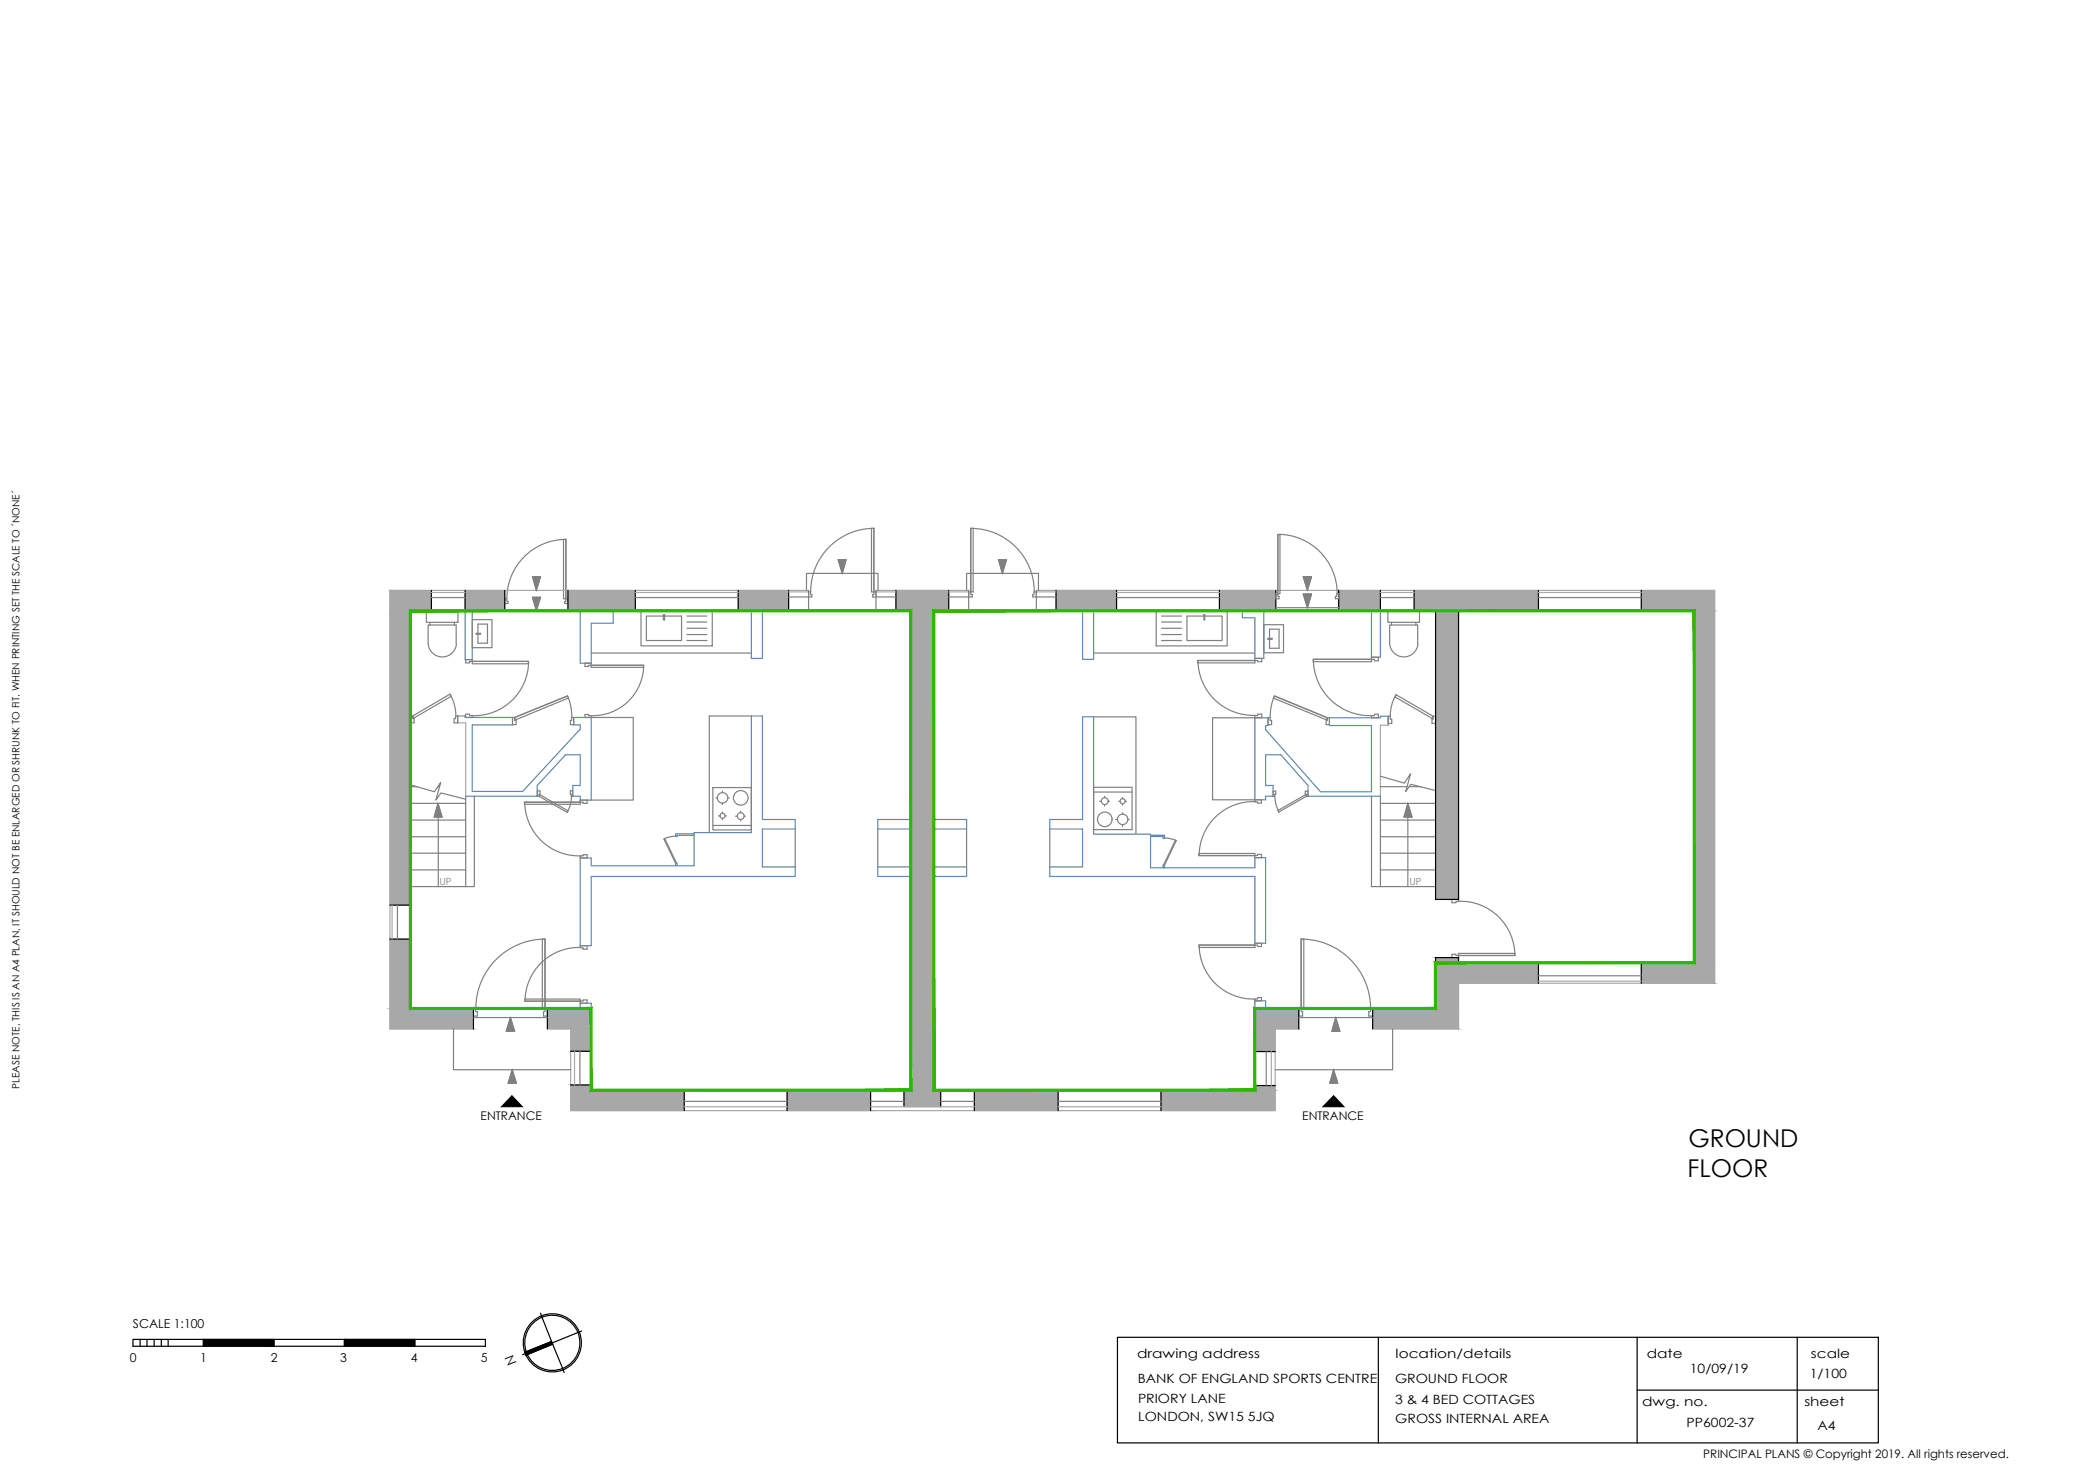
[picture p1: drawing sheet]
<svg xmlns="http://www.w3.org/2000/svg" width="297mm" height="210mm" viewBox="0 0 297 210" stroke-linecap="round" stroke-linejoin="round" font-family="sans-serif">
<!-- layer: BLOCKS -->
<g fill="none" stroke="#808080" stroke-width=".17">
<path d="M80 76.6h.3v8.4h-.3zM80.3 76.6v8.4M80.4 76.6a8.4 8.4 0 0 0-8.4 8.4M123.7 75h.4v9h-.4zM124.1 75v9M124.1 75a9 9 0 0 0-9 9M137.8 75h.4v9h-.4zM137.8 75v9M137.9 75a9 9 0 0 1 9 9M181.4 75.9h.3v8.4h-.3zM181.4 75.9v8.4M181.5 75.8a8.4 8.4 0 0 1 8.4 8.4"/>
<path d="M60.5 86.7h4.5v1.6h-4.5zM61 88.3v.4h3.5v-.4M61 88.7h-.2v2.7a2.01 2.01 0 0 0 2 1.8 2.01 2.01 0 0 0 2-1.8M63.9 98.5l.6 1.5 .2 1.6M64.5 88.7h.3v2.7M66.1 93.6h1v.3h-.4v.2h-.6zM67.1 93.9h7.9v.3h-7.9zM67.1 87.9h2.7v4h-2.7zM67.1 93.9h7.9M67.6 89.9h.6v.1h-.6zM67.9 89.9v-1.3h1.3v2.7h-1.3v-1.3M71.7 85h.3v.4h.1v.3h-.4z"/>
<path d="M75.1 93.9a7.7 7.7 0 0 1-8 7.7M80.3 85h.3v.7h-.4v-.3h.1zM80.6 98.8l-7.5 3 .1 .4 7.5-3.1-.1-.3-7.5 3M80.6 98.7l.4 1.5 .2 1.6M83.1 94.1h.8v.3h-.3v.2h-.5zM83.9 94.4h7.5v.3h-7.5zM83.9 94.4h7.5M91 86.7h10.1v5h-10.1zM91.4 94.4a7.2 7.2 0 0 1-7.5 7.2M94.2 87.4h-2.4v3.5h5v-3.5h-2.4M94.2 87.2h.2v.8h-.2zM97.5 87.4h2.9"/>
<path d="M97.5 90.1h2.9M97.5 89.2h2.9M97.5 90.9h2.9M97.5 88.3h2.9M114.8 84h.3v.4h.2v.3h-.5zM124.1 84h.3v.7h-.5v-.3h.2zM137.5 84h.3v.4h.2v.3h-.5zM146.8 84h.4v.7h-.6v-.3h.2zM155.3 92.7h22.9M164.2 86.7h10v5h-10zM164.9 87.4h2.9M164.9 90.1h2.9"/>
<path d="M164.9 89.2h2.9M164.9 90.9h2.9M164.9 88.3h2.9M170.1 93.7h8.1v.4h-8.1zM170.1 93.7h8.1M170.1 93.7a7.9 7.9 0 0 0 8.1 7.8M170.9 87.4h-2.4v3.5h5v-3.5h-2.4M170.9 87.2h.2v.8h-.2zM178.2 93.4h1v.5h-.6v-.2h-.4zM179.5 88.7h2.7v3.9h-2.7zM180 90.6h.6v.1h-.6zM180.3 90.6v-1.3h1.3v2.7h-1.3v-1.3"/>
<path d="M180.9 98.8l-.4 1.5-.2 1.5M181 98.8l7.5 3.1-.2 .3-7.5-3.1 .2-.3 7.5 3.1M181.1 84.3h.3v.3h.2v.4h-.5zM186.5 93.6h8.2v.3h-8.2zM186.5 93.6h8.2M186.5 93.6a8 8 0 0 0 8.3 8M189.8 84.3h.3v.7h-.5v-.4h.2zM194.7 93.3h1v.5h-.5v-.2h-.5zM197.1 86.7h4.4v1.6h-4.4zM197.6 88.3v.4h3.4v-.4M197.6 88.7h-.3v2.7a2.01 2.01 0 0 0 2 1.8 2.01 2.01 0 0 0 2-1.8M198.2 98.6l-.6 1.5-.2 1.5"/>
<path d="M198.2 98.6l5.3 3.1-.2 .3-5.2-3.1zM201 88.7h.3v2.7M58.3 101.6h.3v.4h.2v.6h-.5zM58.6 101.6l5.3-3.1 .2 .3-5.3 3.1zM64.7 101.6h.3v1h-.5v-.6h.2zM66.1 101.4h.6v.2h.4v.2h-1zM72.8 101.8h.3v.4h.2v.6h-.5zM74.5 113.8h7.9v.3h-7.9M74.5 113.8h7.9M74.5 113.8v.3M74.5 113.8a7.7 7.7 0 0 0 7.9 7.7M76.3 112.2h.4v.5h-.2v.3h-.2z"/>
<path d="M76.7 112.8l3.9 2.3-.1 .2-4-2.3zM81 112.2h.3v.8h-.2v-.3h-.1zM81.2 113l-.3 1.4-.4 .9M81.2 101.8h.2v1h-.4v-.6h.2zM82.4 113.6h1v.4h-.6v-.2h-.4zM83.9 101.8h6v11.8h-6M83.9 101.6h-.3v-.2h-.5v.4h.8M83.9 101.6v.2M94.3 119.1h.1l1.7 3.4h-.2zM95.9 118.7l-.8 .1-.8 .2M101.2 111.8h5.5v6h-5.5zM101.2 117.2h5.5"/>
<path d="M101.6 113.3h.3M102 115.8h.2M102.6 112.3v.2M102.6 114v.2M102.6 115.2v.3M102.6 116.2v.1M103 115.8h.2M103.3 113.3h.2M104.4 115.8h.2M105.2 115.1v.2M105.2 116.3v.2M105.6 115.8h.2"/>
<path d="M106.7 101.6h-6v16.6M112.9 117.7v5.3M124.6 117.7v5.3M137.2 117.7v5.3M149.1 117.7v5.3M155.3 101.7h6v16.7M155.3 111.7h5.4v6h-5.4zM155.3 112.4h5.4M156.1 113.7h.2M156.8 113v.2M156.8 114.2v.2M157.3 113.7h.2"/>
<path d="M158.4 116.3h.2M158.8 113.7h.2M159.4 113.2v.2M159.4 114.1v.2M159.4 115.3v.2M159.4 117.1v.2M159.7 113.7h.2M160.1 116.3h.2M165.4 118.9l.8 .1 .8 .3M166.9 119.3h.1l-1.6 3.5-.2-.1zM178.2 101.6h.4v-.2h.6v.5h-1zM178.2 101.9h-6v11.6h6"/>
<path d="M178.2 113.5h.9v.5h-.5v-.2h-.4zM178.2 113.8a7.7 7.7 0 0 0-7.9 7.6M180 101.9h.3v.3h.3v.6h-.6zM180.8 112.3h.3v.4h-.1v.3h-.2zM181 113l.2 1.4 .4 .8M181.4 115l4-2.2 .1 .2-3.9 2.2zM185.3 112.3h.4v.7h-.2v-.3h-.2zM188.5 101.9h.3v.9h-.5v-.6h.2zM194.7 101.6h.5v-.2h.5v.5h-1zM197.1 101.7h.3v.4h.2v.6h-.5zM203.5 101.7h.3v1h-.5v-.6h.2zM77 133.3h.4v9.8h-.4z"/>
<path d="M77.4 133.3v9.8M77.4 133.3a9.8 9.8 0 0 0-9.8 9.8M82.4 134.2h1v.5h-.6v-.2h-.4zM82.4 121.5h.4v-.2h.6v.5h-1zM82.4 134.5a7.6 7.6 0 0 0-7.9 7.6M170.2 121.4h8M170.2 121.1v.3M170.3 134.1h7.9v.4h-7.9zM170.3 121.1h7.9v.3h-8M170.3 134.1h7.9M170.3 134.1a7.7 7.7 0 0 0 7.9 7.7M178.2 133.9h.9v.4h-.5v-.2h-.4z"/>
<path d="M178.2 121.4h.4v-.1h.5v.4h-.9zM184.7 133.3h.4v9.8h-.4zM184.7 133.3v9.8M184.8 133.3a9.8 9.8 0 0 1 9.8 9.8M206.2 135.4h.5v.2h.4v.3h-.9zM206.2 127.6h.9v.3h-.4v.2h-.5zM207.1 135.3h8v.3h-8zM207.1 135.6h8M207.1 127.9a7.7 7.7 0 0 1 8 7.7M67.2 143.1h.3v.5h.3v.6h-.6zM74.5 141.8h7.9v.3h-7.9zM74.5 142.1h7.9"/>
<path d="M77.4 143.1h.3v1.1h-.5v-.6h.2zM82.4 142.1h.4v-.2h.6v.5h-1zM178.2 141.8h.4v-.2h.5v.4h-.9zM184.4 143.1h.3v.5h.3v.6h-.6zM194.6 143.1h.3v1.1h-.5v-.6h.2z"/>
<circle cx="102.6" cy="115.8" r=".36"/>
<circle cx="102.6" cy="113.2" r=".74"/>
<circle cx="105.2" cy="115.8" r=".49"/>
<circle cx="105.2" cy="113.2" r="1.04"/>
<circle cx="156.9" cy="116.3" r="1.04"/>
<circle cx="156.9" cy="113.7" r=".49"/>
<circle cx="159.4" cy="116.3" r=".74"/>
<circle cx="159.4" cy="113.7" r=".36"/>
</g>
<!-- layer: Whatch -->
<g fill="#a8a8a8" stroke="#a8a8a8" stroke-width=".14">
<path d="M233 83.8l10.5 2.9v-2.9zM233 83.8l10.5 2.9h-10.5z"/>
<path d="M200.8 83.8l17.6 2.9v-2.9zM200.8 83.8l17.6 2.9h-17.6z"/>
<path d="M190.1 83.8l5.9 2.9v-2.9zM190.1 83.8l5.9 2.9h-5.9z"/>
<path d="M173.1 83.8l8 2.9v-2.9zM173.1 83.8l8 2.9h-8z"/>
<path d="M149.9 83.8l8.6 2.9v-2.9zM149.9 83.8l8.6 2.9h-8.6z"/>
<path d="M127.2 83.8l7.5 2.9v-2.9zM127.2 83.8l7.5 2.9h-7.5z"/>
<path d="M104.8 83.8l7.2 2.9v-2.9zM104.8 83.8l7.2 2.9h-7.2z"/>
<path d="M80.6 83.8l9.6 2.9v-2.9zM80.6 83.8l9.6 2.9h-9.6z"/>
<path d="M66 83.8l5.7 2.9v-2.9zM66 83.8l5.7 2.9h-5.7z"/>
<path d="M55.4 83.8l5.9 2.9v-2.9zM55.4 83.8l5.9 2.9h-5.9z"/>
<path d="M203.8 86.7l3.3 40.9v-40.9zM203.8 86.7l3.3 40.9h-3.3z"/>
<path d="M55.4 86.7l2.9 41.8v-41.8zM55.4 86.7l2.9 41.8h-2.9z"/>
<path d="M240.5 86.7l3 49.9v-49.9zM240.5 86.7l3 49.9h-3z"/>
<path d="M203.8 135.9l3.3 .7v-.7zM203.8 135.9l3.3 .7h-3.3z"/>
<path d="M233 136.6l10.5 2.9v-2.9zM233 136.6l10.5 2.9h-10.5z"/>
<path d="M203.8 136.6l14.6 2.9v-2.9zM203.8 136.6l14.6 2.9h-14.6z"/>
<path d="M203.8 139.5l3.3 3.6v-3.6zM203.8 139.5l3.3 3.6h-3.3z"/>
<path d="M55.4 133.3l2.9 9.8v-9.8zM55.4 133.3l2.9 9.8h-2.9z"/>
<path d="M194.9 143.1l12.2 2.9v-2.9zM194.9 143.1l12.2 2.9h-12.2z"/>
<path d="M178.2 143.1l6.2 2.9v-2.9zM178.2 143.1l6.2 2.9h-6.2z"/>
<path d="M77.7 143.1l6.2 2.9v-2.9zM77.7 143.1l6.2 2.9h-6.2z"/>
<path d="M55.4 143.1l11.8 2.9v-2.9zM55.4 143.1l11.8 2.9h-11.8z"/>
<path d="M81 146l2.9 3.2v-3.2zM81 146l2.9 3.2h-2.9z"/>
<path d="M178.2 146l2.9 3.2v-3.2zM178.2 146l2.9 3.2h-2.9z"/>
<path d="M178.2 154.1l2.9 .6v-.6zM178.2 154.1l2.9 .6h-2.9z"/>
<path d="M129.3 86.7l3.3 68v-68zM129.3 86.7l3.3 68h-3.3z"/>
<path d="M81 154l2.9 .7v-.7zM81 154l2.9 .7h-2.9z"/>
<path d="M128.4 154.7l5.2 2.4v-2.4zM128.4 154.7l5.2 2.4h-5.2z"/>
<path d="M164.8 154.7l16.3 2.9v-2.9zM164.8 154.7l16.3 2.9h-16.3z"/>
<path d="M138.3 154.7l11.9 2.9v-2.9zM138.3 154.7l11.9 2.9h-11.9z"/>
<path d="M111.8 154.7l11.8 2.9v-2.9zM111.8 154.7l11.8 2.9h-11.8z"/>
<path d="M81 154.7l16.2 2.9v-2.9zM81 154.7l16.2 2.9h-16.2z"/>
</g>
<!-- layer: WALLS -->
<g fill="none" stroke="#000" stroke-width=".17">
<path d="M61.3 83.8v2.9h-3v41.8h-2.9M66 83.8v2.9h5.7v-2.9M80.6 83.8v2.9h9.6v-2.9M104.8 83.8v2.9h7.2v-2.9M127.2 83.8v2.9h2.1v68h-.9v2.4M134.7 83.8v2.9h-2.1v68h1v2.4M149.9 83.8v2.9h8.6v-2.9M173.1 83.8v2.9h8v-2.9M190.1 83.8v2.9h5.9v-2.9M200.8 83.8v2.9h3v40.9h3.3v-40.9h11.3v-2.9M233 83.8v2.9h7.5v49.9h-7.5v2.9M55.4 133.3h2.9v9.8h8.9v2.9"/>
<path d="M218.4 139.5v-2.9h-11.3v-.7h-3.3v7.2h-8.9v2.9M77.7 146v-2.9h6.2v6.1h-2.9M81 154h2.9v.7h13.3v2.9M111.8 157.6v-2.9h11.8v2.9M138.3 157.6v-2.9h11.9v2.9M181.1 154.1h-2.9v.6h-13.4v2.9M184.4 146v-2.9h-6.2v6.1h2.9M68.9 190.1v1M74.6 192.1l-.4 .1M76.8 186.4l.1 .3M80 194.4l.1 .4M82.6 188.9l-.3 .1"/>
<path d="M158.7 189.8h108v15h-108zM195.7 189.8v15M232.5 189.8v15M232.5 197.3h34.2M255.2 189.8v15"/>
</g>
<!-- layer: Whatch -->
<g fill="none" stroke="#a8a8a8" stroke-width=".17">
<path d="M61.3 84.1h4.7M90.2 84.1h14.6M112 84h2.8M114.8 83.8h-59.4v62.2h11.8M124.4 83.8h13.1M124.4 84h2.8M134.7 84h2.8M147.2 83.8h96.3v55.7h-36.4v6.5h-12.2M147.2 84h2.7M158.5 84.1h14.6M196 84.1h4.8M218.4 84.1h14.6"/>
<path d="M65 102.6h1.1v10.4M197.1 102.9h-1.1v10.1M55.7 128.5v4.8M218.4 139.2h14.6M77.7 146h3.3v11.6h100.1v-11.6h3.3M81.6 149.2v4.8M97.2 157.1h14.6M123.6 157.1h14.7M150.2 157.1h14.6M180.5 149.2v4.9"/>
</g>
<!-- layer: Partitions -->
<g fill="none" stroke="#5c8ab8" stroke-width=".17">
<path d="M66 86.7v6.9h1.1v-6.9M82.4 86.7v7.4h1.5v-5.7h3.2v-1.7M106.7 86.7v6.7h1.5v-6.7M153.7 86.7v6.9h1.6v-6.9M176.4 86.7v1h1.8v5.7h1.3v-6.7M194.7 86.7v6.6h1.3v-6.6M65 102.6v-1h1v.2h6.8v1.1h-5.7v9.4h7.1l8.2-8.8v-.6h-1v-1.1h2.5v11.8h-1.5v-.6h-1.1v-1.5h1.1v-4.4h-2.1l-4 4.4v1.5h-10.2M98.6 118.3h-2.7v.4h.2v-.2h2.5M129.3 116.3h-4.7v1.4h4.7M132.6 116.3h4.6v1.4h-4.6M153.7 101.7h1.6v16.7h8.1v4.8h14.8v-1.5h1.5v12.2h-1.5v-9.5h-29.1v-1.4h4.6v-5.3h-4.6v-1.4h4.6zM163.4 118.5h2v.5h-.3v-.3h-1.7"/>
<path d="M197.1 102.9v-1.2h-1.1v.2h-7.2v1.1h5.9v9.4h-7.2l-7.8-8.8v-.6h.3v-1.1h-1.8v11.6h1.5v-.5h1.1v-1.5h-1.1v-4.4h2.2l3.8 4.4v1.5h10.3M82.4 121.8h1.5v1.1h14.7v-4.7h8.1v-16.6h1.5v14.7h4.7v1.4h-4.7v5.3h4.7v1.4h-29v9.8h-1.5zM95.9 122.9v-.4h.2v.4M129.3 123h-4.7v1.4h4.7M132.6 123h4.6v1.4h-4.6M165.1 123.2v-.4h.3v.4M82.4 143.1v-.7h1.5v.7M178.2 143.1v-1.1h1.5v1.1"/>
</g>
<!-- layer: Stairs -->
<g fill="none" stroke="#808080" stroke-width=".17">
<path d="M119 79.4h1.1l-.5 2zM141.8 79.4h1.1l-.6 2zM71.7 86.7h8.9M75.6 84.8h1.2l-.6 1.9zM75.6 81.8h1.2l-.6 2zM114.5 83.8v-2.4h10.2v2.4M137.2 83.8v-2.4h10.2v2.4M181.1 86.2h9M185 84.3h1.2l-.6 1.9zM185 81.8h1.2l-.6 2zM58.3 111.4l3.4 1 .9-1.3-.7 2.5 .7-1.1 3.5 .9M58.3 118.8h7.8"/>
<path d="M58.3 116.4h7.8M58.3 114h7.8M58.3 111.6h.9M62.1 111.6h.3M62.2 114l.6 2h-1.2zM62.2 116v9.8M66.1 113v12.8M67.4 113v12.8h-1.3M194.7 113v12.8h9.1M196 110.2l3.4 .9 .9-1.3-.7 2.5 .7-1 3.5 .9M196 118.8h7.8M196 116.4h7.8"/>
<path d="M196 114h7.8M196 111.6h3.8M196 113v12.8M199.9 114l.6 2h-1.2zM199.9 116v9.8M200.1 111.6h1.7M58.3 125.8h7.8M58.3 123.5h7.8M58.3 121.1h7.8M196 123.5h7.8M196 121.1h7.8M64.4 146v5.8h16.6"/>
<path d="M67.2 144.4h10.5M72.5 144.4l.6 2h-1.2zM72.7 151.8l.6 1.9h-1.2zM184.4 144.4h10.5M189.4 151.8l.5 1.9h-1.1zM189.7 144.4l.5 2h-1.1zM197.7 146v5.8h-16.6"/>
</g>
<!-- layer: Window -->
<g fill="none" stroke="#808080" stroke-width=".17">
<path d="M61.3 84.8h4.7M61.3 86.7h4.7M83.9 92.7h22.8M90.2 84.8h14.6M90.2 86.7h14.6M112 84.7h2.8M114.8 83.8v2.9h-2.8M124.4 83.8v2.9h2.8M124.4 84.7h2.8M134.7 84.7h2.8M137.5 83.8v2.9h-2.8M147.2 83.8v2.9h2.7"/>
<path d="M147.2 84.7h2.7M158.5 84.8h14.6M158.5 86.7h14.6M196 84.8h4.8M196 86.7h4.8M218.4 84.8h14.6M218.4 86.7h14.6M56.4 128.5v4.8M58.3 128.5v4.8M218.4 138.5h14.6M218.4 136.6h14.6M82.3 149.2v4.8"/>
<path d="M83.9 149.2v4.8M97.2 154.7h14.6M97.2 156.3h14.6M123.6 154.7h4.8M123.6 156.3h4.8M133.6 154.7h4.7M133.6 156.3h4.7M150.2 154.7h14.6M150.2 156.3h14.6M178.2 149.2v4.9M179.8 149.2v4.9"/>
</g>
<!-- layer: Stairs -->
<g fill="#808080" stroke="#808080" stroke-width=".14">
<path d="M199.9 114l.6 2h-1.2z"/>
<path d="M189.4 151.8l.5 1.9h-1.1z"/>
<path d="M189.7 144.4l.5 2h-1.1z"/>
<path d="M141.8 79.4h1.1l-.6 2z"/>
<path d="M185 84.3h1.2l-.6 1.9z"/>
<path d="M72.5 144.4l.6 2h-1.2z"/>
<path d="M72.7 151.8l.6 1.9h-1.2z"/>
<path d="M62.2 114l.6 2h-1.2z"/>
<path d="M119 79.4h1.1l-.5 2z"/>
<path d="M75.6 84.8h1.2l-.6 1.9z"/>
<path d="M75.6 81.8h1.2l-.6 2z"/>
<path d="M185 81.8h1.2l-.6 2z"/>
</g>
<!-- layer: WALLS -->
<g fill="#000" stroke="#000" stroke-width=".14">
<path d="M72.7 155.5l1.5 1.6h-3zM189.4 155.5l1.4 1.6h-3z"/>
<path d="M28.9 190.1l10 1v-1zM28.9 190.1l10 1h-10z"/>
<path d="M48.9 190.1l10 1v-1zM48.9 190.1l10 1h-10z"/>
<path d="M74.5 191.9l.2 .4 3.6-1.9zM74.7 192.3l3.6-1.9 .2 .4z"/>
</g>
<!-- layer: GIA -->
<g fill="#2eb800" stroke="#2eb800" stroke-width=".14">
<path d="M58.1 86.5l.3 .3 71.1-.3zM58.4 86.8l71.1-.3-.3 .3zM129.5 86.5l-.3 .3 .3 68.1zM129.2 86.8l.3 68.1-.3-.3zM83.8 154.9h45.7l-.3-.3zM83.8 154.9l.3-.3h45.1zM83.8 143.3v11.6l.3-.3zM83.8 143.3l.3-.3v11.6zM58.1 143.3h25.7l.3-.3zM58.1 143.3l.3-.3h25.7zM58.1 86.5v56.8l.3-.3zM58.1 86.5l.3 .3v56.2z"/>
<path d="M132.5 86.5l.3 .3 107.9-.3zM132.8 86.8l107.9-.3-.3 .3zM240.7 86.5l-.3 .3 .3 50zM240.4 86.8l.3 50-.3-.3zM204 136.8h36.7l-.3-.3zM203.7 136.5h36.7l-36.4 .3zM203.7 136.5l.3 6.8v-6.5zM203.7 136.5l.3 6.8-.3-.3zM178.3 143.3h25.7l-.3-.3zM178 143h25.7l-25.4 .3zM178 143l.3 11.9v-11.6zM178 143l.3 11.9-.3-.3zM132.5 154.9h45.8l-.3-.3zM132.5 154.9l.3-.3h45.2zM132.5 86.5v68.4l.3-.3zM132.5 86.5l.3 .3v67.8z"/>
</g>
<!-- layer: principalplans -->
<g fill="none" stroke="#000" stroke-width=".17">
<path d="M19.9 190.1v1M20.9 190.1v1M21.9 190.1v1M22.9 190.1v1M23.9 190.1v1M28.9 190.1v1M38.9 190.1v1M48.9 190.1v1M58.9 190.1v1M68.9 190.1h-50v1h50M74.7 191.9a3.9 3.9 0 0 1 4.3-5.2 3.9 3.9 0 0 1 2.5 6.3 3.9 3.9 0 0 1-6.7-.9M76.9 186.7l1.5 3.9"/>
<path d="M78.3 190.4l-3.8 1.5M78.5 190.8l-3.8 1.5M82.3 189l-3.9 1.6 1.6 3.8"/>
<circle cx="78.4" cy="190.6" r="4.1"/>
</g>
<g font-size="3.5">
<text x="239.6" y="167.1">FLOOR</text>
<text x="239.7" y="162.8">GROUND</text>
</g>
<text font-size="1.9" x="73.4" y="193.4" transform="rotate(-112 73.4 193.4)">N</text>
<g font-size="1.8">
<text x="161.5" y="192.8">drawing address</text>
<text x="161.5" y="196.3">BANK OF ENGLAND SPORTS CENTRE</text>
<text x="198.1" y="196.2">GROUND FLOOR</text>
<text x="198.2" y="192.8">location/details</text>
<text x="233.8" y="192.8">date</text>
<text x="239.9" y="194.9">10/09/19</text>
<text x="257" y="195.6">1/100</text>
<text x="257.1" y="192.8">scale</text>
<text x="161.6" y="199.1">PRIORY LANE</text>
<text x="161.6" y="201.7">LONDON, SW15 5JQ</text>
<text x="198.1" y="199.2">3 &amp; 4 BED COTTAGES</text>
<text x="198.1" y="201.9">GROSS INTERNAL AREA</text>
<text x="233.2" y="199.6">dwg. no.</text>
<text x="239.5" y="202.5">PP6002-37</text>
<text x="256.2" y="199.6">sheet</text>
<text x="258.1" y="203">A4</text>
</g>
<g font-size="1.7">
<text x="68.2" y="159">ENTRANCE</text>
<text x="184.9" y="159">ENTRANCE</text>
<text x="18.9" y="188.5">SCALE 1:100</text>
<text x="18.4" y="193.4">0</text>
<text x="28.4" y="193.4">1</text>
<text x="38.4" y="193.4">2</text>
<text x="48.3" y="193.4">3</text>
<text x="58.3" y="193.4">4</text>
<text x="68.3" y="193.4">5</text>
<text x="241.9" y="207">PRINCIPAL PLANS © Copyright 2019. All rights reserved.</text>
</g>
<g font-size="1.4" fill="#808080">
<text x="62.4" y="125.5">UP</text>
<text x="200.1" y="125.5">UP</text>
</g>
<text font-size="1.4" x="2.8" y="154.5" transform="rotate(-90 2.8 154.5)">PLEASE NOTE, THIS IS AN A4 PLAN, IT SHOULD NOT BE ENLARGED OR SHRUNK TO FIT. WHEN PRINTING SET THE SCALE TO ´NONE´</text>
</svg>
